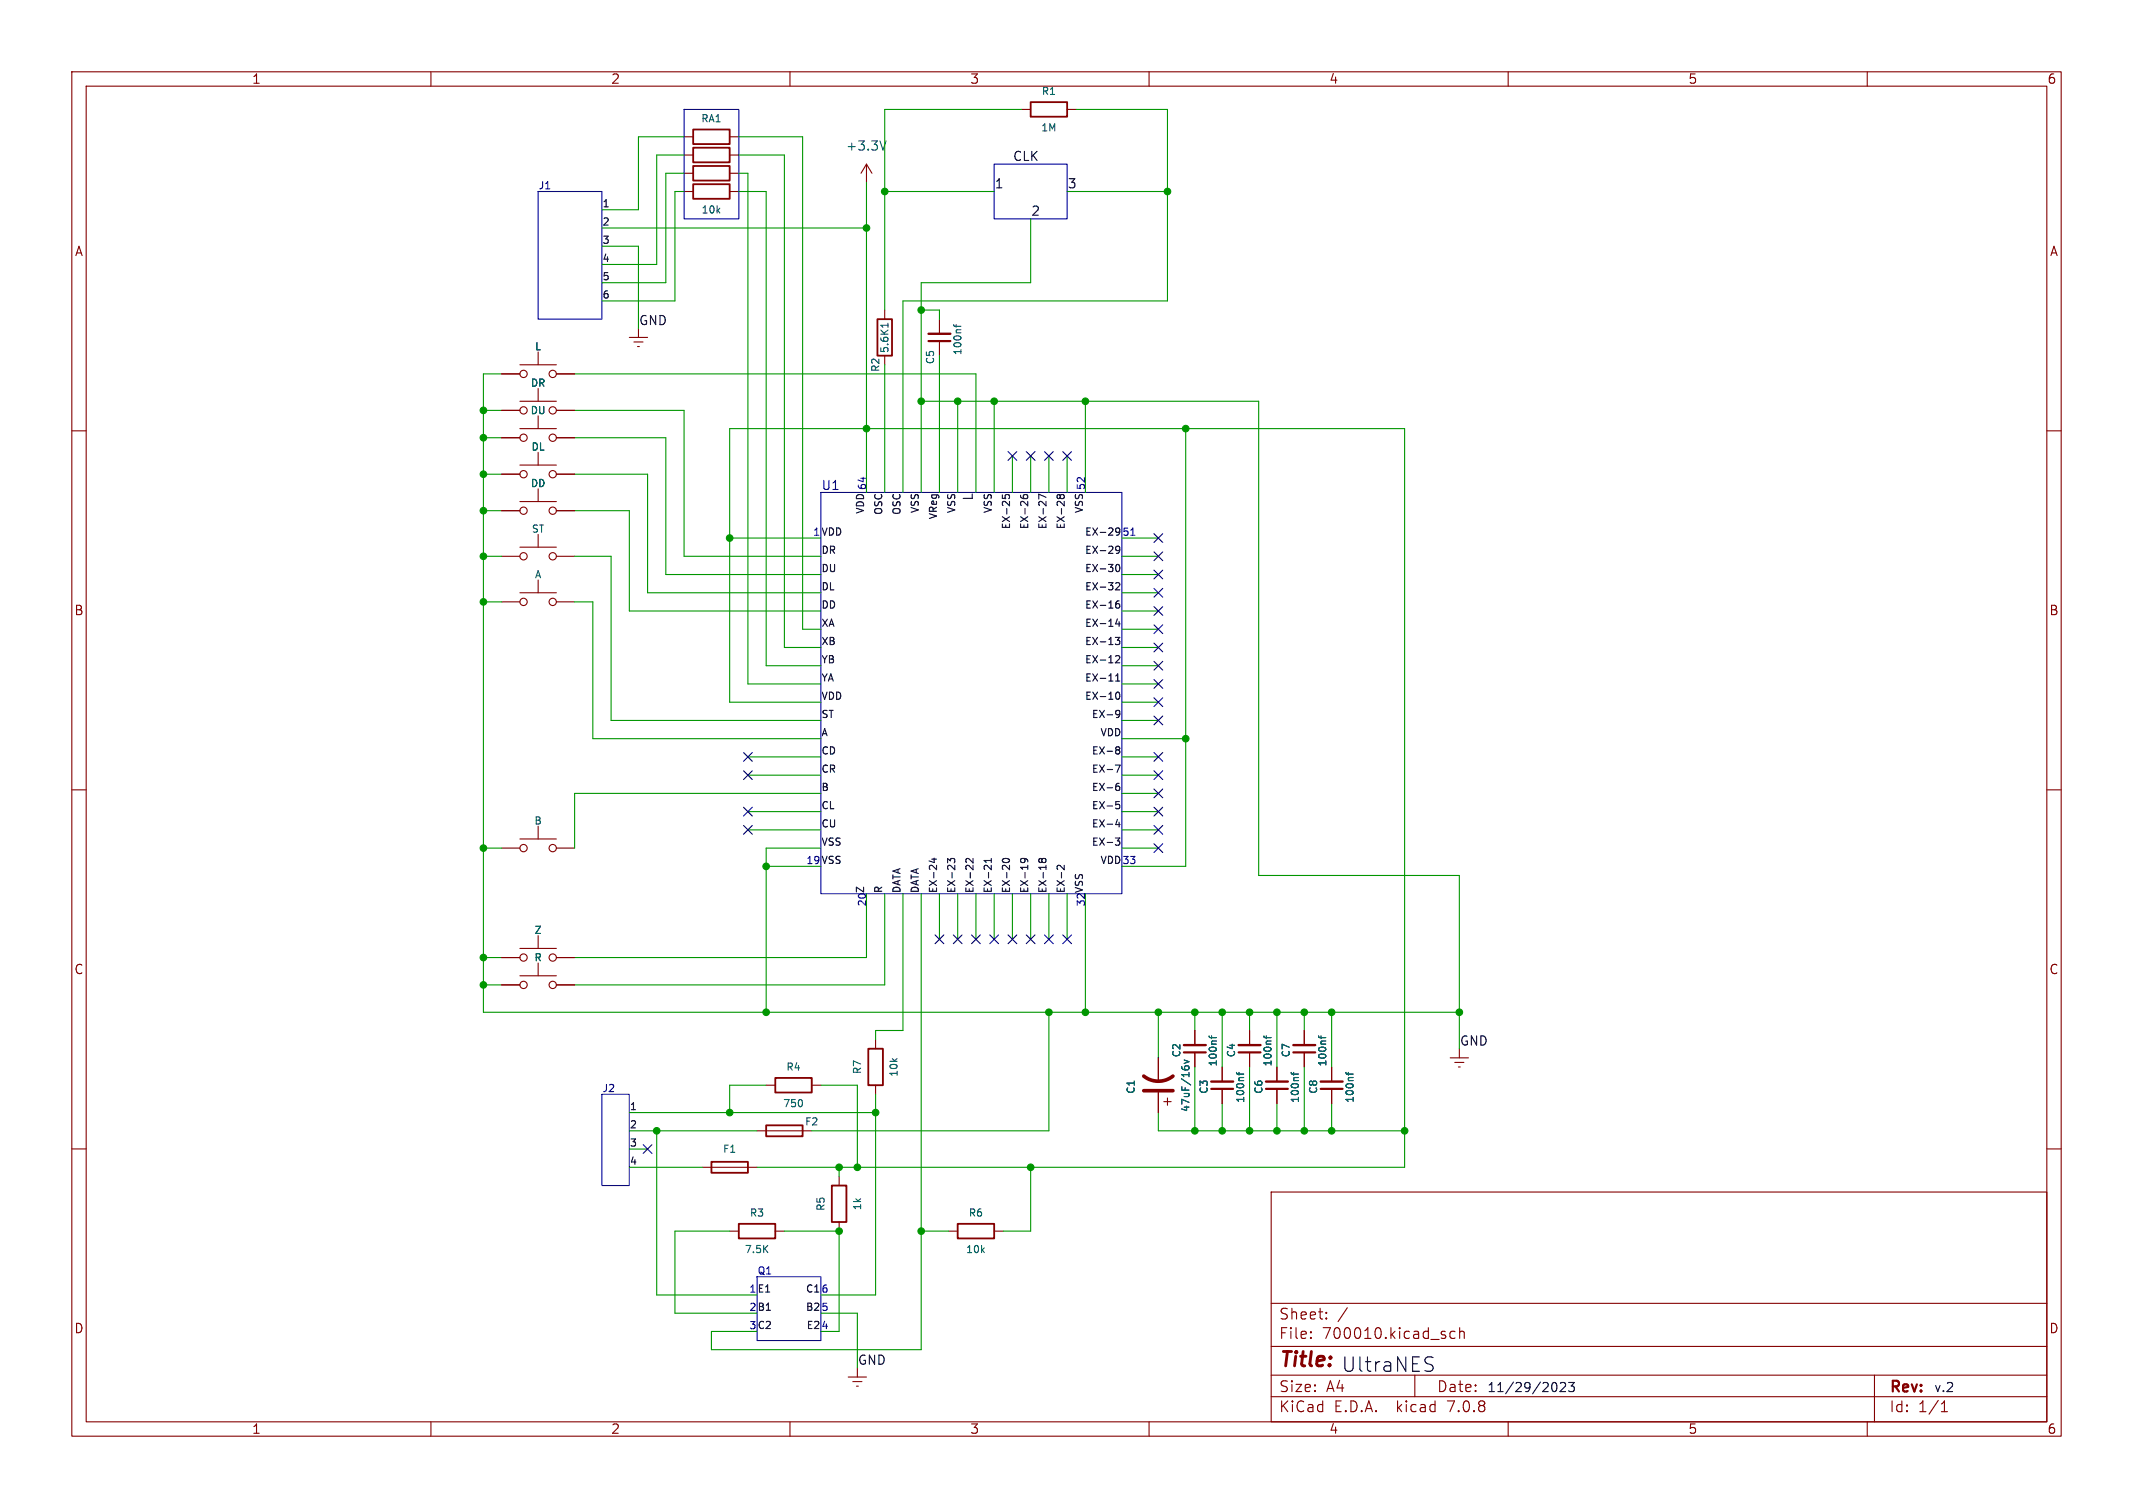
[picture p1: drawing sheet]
<svg xmlns="http://www.w3.org/2000/svg" width="297mm" height="210mm" viewBox="0 0 297 210" stroke-linecap="round" stroke-linejoin="round" font-family="sans-serif">
<g fill="none" stroke="#840000" stroke-width=".15">
<path d="M10 10h277v190h-277zM12 12h273v186h-273zM60 10v2M95.2 19.1h1.3M101.6 19.1h1.3M110 10v2M142.2 15.2h1.3M148.6 15.2h1.3M160 10v2M210 10v2M260 10v2M95.2 21.6h1.3"/>
<path d="M95.2 24.1h1.3M95.2 26.7h1.3M101.6 21.6h1.3M101.6 24.1h1.3M101.6 26.7h1.3M120.6 22.9l-.7 1.2M120.6 22.9v2.5M120.6 22.9l.8 1.2M10 60h2M69.8 57.2h2.6M69.8 52.1h2.6M72.4 55.9h5.1"/>
<path d="M72.4 50.8h5.1M72.4 59.7h5.1M74.9 49v1.8M74.9 54.1v1.8M74.9 57.9v1.8M77.5 57.2h2.5M77.5 52.1h2.5M87.6 47h2.6M88.3 47.6h1.2M88.8 48.3h.2M88.9 45.7v1.3M123.2 43.2v1.3"/>
<path d="M123.2 49.5v1.3M130.8 44.5v2M130.8 47.5v2M285 60h2M69.8 66h2.6M69.8 71.1h2.6M69.8 77.5h2.6M69.8 61h2.6M72.4 64.8h5.1M72.4 69.9h5.1M72.4 76.2h5.1M74.9 63v1.8"/>
<path d="M74.9 68.1v1.8M74.9 74.4v1.8M77.5 66h2.5M77.5 71.1h2.5M77.5 77.5h2.5M77.5 61h2.5M69.8 83.8h2.6M72.4 82.6h5.1M74.9 80.8v1.8M77.5 83.8h2.5M10 110h2M69.8 118.1h2.6"/>
<path d="M72.4 116.8h5.1M74.9 115.1v1.7M77.5 118.1h2.5M285 110h2M69.8 133.4h2.6M69.8 137.2h2.6M72.4 132.1h5.1M72.4 135.9h5.1M74.9 130.3v1.8M74.9 134.1v1.8M77.5 133.4h2.5M77.5 137.2h2.5"/>
<path d="M10 160h2M105.4 157.5h7.6M106.7 151.1h1.2M113 151.1h1.3M121.9 144.8v1.3M121.9 151.1v1.3M161.3 147.3v3.3M161.3 152.1v2.8M162.1 153.4h1M162.6 152.9v1M166.4 143.5v2M166.4 146.6v2"/>
<path d="M170.2 148.6v2M170.2 151.6v2.1M174 143.5v2M174 146.6v2M177.8 148.6v2M177.8 151.6v2.1M181.6 143.5v2M181.6 146.6v2M185.4 148.6v2M185.4 151.6v2.1M201.9 147.3h2.6M202.6 148h1.2"/>
<path d="M203.1 148.6h.2M203.2 146.1v1.2M285 160h2M97.8 162.6h7.6M101.6 171.5h1.3M107.9 171.5h1.3M116.8 163.8v1.3M116.8 170.2v1.3M132.1 171.5h1.2M138.4 171.5h1.3M177 166h108v32h-108zM60 198v2"/>
<path d="M110 198v2M118.1 191.8h2.5M118.7 192.4h1.3M119.3 193h.2M119.4 190.5v1.3M160 198v2M177 194.5h108M177 191.5h108M177 187.5h108M177 181.5h108M182.5 186.3h.1l-.1 .1M182.5 186.3v.1"/>
<path d="M182.5 185.5v.1M182.5 185.5h.1l-.1 .1M184.7 183.6v.1M184.7 183.6h-.1l.1 .1M184.7 182.8v.1M184.7 182.8h-.1l.1 .1M187.6 182.1l-1.3 2M197 191.5v3M202.6 185.5l-.4-.1-.3 .3v.4l.1 .2 .2 .1 .4-.1M203.2 185.5a.37 .37 0 0 1 .7 .1v.8M203.2 184.9v1.5M210 198v2"/>
<path d="M260 198v2M261 191.5v6.5M270.3 196.6h.9M270.3 195.5l.4-.4v1.5"/>
<circle cx="72.9" cy="52.1" r=".51"/>
<circle cx="72.9" cy="57.2" r=".51"/>
<circle cx="77" cy="57.2" r=".51"/>
<circle cx="77" cy="52.1" r=".51"/>
<circle cx="72.9" cy="71.1" r=".51"/>
<circle cx="72.9" cy="61" r=".51"/>
<circle cx="72.9" cy="77.5" r=".51"/>
<circle cx="72.9" cy="66" r=".51"/>
<circle cx="77" cy="66" r=".51"/>
<circle cx="77" cy="71.1" r=".51"/>
<circle cx="77" cy="61" r=".51"/>
<circle cx="77" cy="77.5" r=".51"/>
<circle cx="72.9" cy="83.8" r=".51"/>
<circle cx="77" cy="83.8" r=".51"/>
<circle cx="72.9" cy="118.1" r=".51"/>
<circle cx="77" cy="118.1" r=".51"/>
<circle cx="72.9" cy="133.4" r=".51"/>
<circle cx="72.9" cy="137.2" r=".51"/>
<circle cx="77" cy="137.2" r=".51"/>
<circle cx="77" cy="133.4" r=".51"/>
</g>
<g fill="none" stroke="#840000" stroke-width=".25">
<path d="M96.5 18h5.1v2.1h-5.1zM143.5 14.2h5.1v2.1h-5.1zM96.5 20.6h5.1v2h-5.1zM96.5 23.1h5.1v2h-5.1zM96.5 25.7h5.1v2h-5.1zM122.2 44.5h2v5h-2zM106.7 156.7h5.1v1.5h-5.1zM107.9 150.1h5.1v2h-5.1zM120.9 146.1h2v5h-2zM99.1 161.8h5v1.5h-5zM102.9 170.4h5v2.1h-5zM115.8 165.1h2.1v5.1h-2.1z"/>
<path d="M133.3 170.4h5.1v2.1h-5.1z"/>
</g>
<path d="M129.3 46.5h3M164.8 145.5h3.1M168.7 150.6h3M172.5 145.5h3M176.3 150.6h3M180.1 145.5h3M183.9 150.6h3" fill="none" stroke="#840000" stroke-width=".33"/>
<path d="M129.3 47.5h3M164.8 146.6h3.1M168.7 151.6h3M172.5 146.6h3M176.3 151.6h3M180.1 146.6h3M183.9 151.6h3" fill="none" stroke="#840000" stroke-width=".3"/>
<g fill="none" stroke="#006464" stroke-width=".15">
<path d="M123.4 19.6l-.5 1.3M123.6 45v.6M123.6 45.3h-1l.3 .2M132.8 45.2l.1 .2h.9M133.1 45.2v.4M111.7 153.3v.6M164.6 148.5v.2M164.9 147.6l.7 .3-.7 .2M164.9 148.8l.1-.3 .1-.1 .4 .1 .1 .3M168.4 144.3l.1 .2h.9M168.7 144.3v.3M172.2 149.3l.1 .3h.9"/>
<path d="M172.5 149.3v.4M176 144.3l.1 .2h.9M176.3 144.3v.3M179.8 149.3l.1 .3h.9M180.1 149.3v.4M183.6 144.3l.1 .2h.9M183.9 144.3v.3M187.4 149.3l.2 .3h.8M187.7 149.3v.4"/>
</g>
<path d="M159.3 149.9a3.3 3.3 0 0 0 4 0M159.3 151.9h4" fill="none" stroke="#840000" stroke-width=".51"/>
<g fill="none" stroke="#0f0f0f" stroke-width=".15">
<path d="M139.6 68.9v.5h.4l-.1-.1 .1-.3 .1-.1h.4l.1 .2-.1 .3M142.1 69l.1 .3a.67 .67 0 0 0 .9 0l-.1-.4h-.3l-.2 .2v.2l.2 .1M145.6 69.3l-1-.5v.7M147.6 69.1l-.2-.2-.2 .2v.2l.2 .1 .2-.1M147.6 69.1l.2-.2h.2l.2 .2-.1 .2-.1 .1h-.3l-.1-.1M147.6 69.1v.2M155.5 78.7l.1-.1a.53 .53 0 0 1 .3 .5 .53 .53 0 0 1-.3 .5 .67 .67 0 0 1-.1-.9zM155.8 74.4l-.4 .1M155.8 73.6l-.3-.1-.2 .2 .1 .4h.4M155.9 76.5l-.2 .2-.3-.1-.1-.1 .1-.4h.3l.2 .1a.66 .66 0 0 1-.3 .9h-.2M155.3 88.8h.6l-.3 .3 .3 .1v.5l-.2 .1-.4-.1M155.3 81.2l.4-.1 .2 .3-.6 .7h.6"/>
<path d="M155.3 91.4l.4-.1 .2 .3-.6 .7h.6M155.3 94.8h.6M155.3 94.1l.3-.3v1M155.4 99l.1-.1 .4 .1a.66 .66 0 0 1-.3 .9h-.2M155.5 96.4h.1a.53 .53 0 0 1 .3 .5 .53 .53 0 0 1-.3 .5 .67 .67 0 0 1-.1-1zM155.6 86.2l-.3 .7h.7M155.8 83.7h-.3a.67 .67 0 0 0 0 1l.4-.1v-.3l-.2-.2h-.3l-.1 .2M155.8 86.6v.6M155.9 99.4l-.2 .1-.3-.1M129.7 119.6h.7M130.1 119.5v.6l-.7-.2M135.5 119.6v.6l-.7-.6-.3 .1 .1 .4"/>
<path d="M138 119.6v.5M138 119.8h-1l.3 .3M139.6 119.7a.59 .59 0 0 1 1 .2 .57 .57 0 0 1-1-.1zM142.5 119.6l.2 .1v.3l-.2 .1-.3-.1-.1-.3 .1-.1a.66 .66 0 0 1 .9 .2v.2M145.1 119.7l-.2-.1-.3 .1v.2l.2 .2 .3-.2M145.1 119.7l.2-.1h.2l.1 .1v.3l-.1 .1h-.2l-.2-.2M145.1 119.7v.2M155.3 116.7h.6l-.3 .4 .3 .1v.4l-.2 .1h-.4M155.3 106.5h.7l-.5 1M155.4 104.3l.1 .1M155.4 104.1l.1-.1 .3 .1 .1 .1-.2 .2M155.4 109.6l.3-.1 .2 .2-.1 .3-.3 .1-.1-.1"/>
<path d="M155.4 112.1l.3-.1 .2 .2-.1 .4h-.4M155.4 111.6h.5M155.5 104.4h.2M155.5 104.4l-.1 .1M155.6 114.1l-.3 .7h.7M155.7 104.4l.2 .2v.3l-.2 .1-.3-.1M155.8 114.5v.7M155.8 109.1h-.3l-.1 .2M131.9 120.2v-.6l.4 .3 .1-.3h.4l.1 .1-.1 .5M148.2 120.5v.6l-.7-.6-.3 .2v.3M198.8 189.9a.73 .73 0 0 1 .8 .5 .51 .51 0 0 1-.4 .6h-.5M198.8 189l.8 .1"/>
<path d="M216.4 192.5h.1a.79 .79 0 0 1 0 1.3h-.1M217.3 192.6l.2-.1h.3l.1 .1 .1 .3-.1 .2-.7 .7h.8M218.4 192.5h.8l-.4 .5 .3 .1v.6l-.1 .1h-.4l-.2-.1"/>
</g>
<path d="M95.2 15.2h7.7v15.3h-7.7zM74.9 26.7h8.9v17.8h-8.9zM138.4 22.9h10.2v7.6h-10.2zM114.3 68.6h41.9v55.9h-41.9zM157.5 74.5h.5M83.8 152.4h3.8v12.7h-3.8zM105.4 177.8h8.9v8.9h-8.9z" fill="none" stroke="#0000c2" stroke-width=".15"/>
<g fill="none" stroke="#009600" stroke-width=".15">
<path d="M95.2 19.1h-6.3v10.1h-5.1M102.9 19.1h8.9v68.5h2.5M142.2 15.2h-19v28M149.9 15.2h12.7v26.7h-36.9v26.7M83.8 31.8h36.8M83.8 34.3h5.1v11.4M95.2 26.7h-1.2v15.2h-10.2M95.2 24.1h-2.5v15.3h-8.9M95.2 21.6h-3.8v15.2h-7.6M102.9 26.7h3.8v66h7.6M102.9 21.6h6.3v68.6h5.1M102.9 24.1h1.2v71.2h10.2"/>
<path d="M120.6 25.4v43.2M123.2 26.7h15.2M143.5 30.5v8.9h-15.2v29.2M148.6 26.7h14M67.3 57.2h2.5M69.8 52.1h-2.5v88.9h135.9M80 57.2h15.2v20.3h19.1M80 52.1h55.9v16.5M123.2 50.8v17.8M128.3 55.9h47v66h27.9v24.2M128.3 43.2h2.5v1.3M130.8 49.5v19.1"/>
<path d="M133.3 55.9v12.7M138.4 55.9v12.7M151.1 55.9v12.7M165.1 59.7v61h-8.9M67.3 71.1h2.5M67.3 77.5h2.5M67.3 61h2.5M67.3 66h2.5M80 71.1h7.6v14h26.7M80 77.5h5.1v22.8h29.2M80 61h12.7v19h21.6M80 66h10.2v16.6h24.1"/>
<path d="M101.6 74.9h12.7M141 63.5v5.1M143.5 63.5v5.1M146 63.5v5.1M148.6 63.5v5.1M156.2 77.5h5.1M156.2 74.9h5.1M67.3 83.8h2.5M80 83.8h2.5v19.1h31.8M114.3 97.8h-12.7v-38.1h94v102.9h-90.2M156.2 87.6h5.1M156.2 90.2h5.1"/>
<path d="M156.2 85.1h5.1M156.2 82.6h5.1M156.2 80h5.1M156.2 97.8h5.1M156.2 92.7h5.1M156.2 95.3h5.1M67.3 118.1h2.5M104.1 115.6h10.2M104.1 108h10.2M104.1 105.4h10.2M104.1 113h10.2M114.3 118.1h-7.6v22.9"/>
<path d="M114.3 110.5h-34.3v7.6M156.2 115.6h5.1M156.2 100.3h5.1M156.2 102.9h8.9M156.2 110.5h5.1M156.2 108h5.1M156.2 105.4h5.1M156.2 118.1h5.1M156.2 113h5.1M67.3 133.4h2.5M67.3 137.2h2.5M106.7 120.7h7.6"/>
<path d="M120.6 124.5v8.9h-40.6M123.2 124.5v12.7h-43.2M125.7 124.5v19h-3.8v1.3M128.3 124.5v63.5h-29.2v-2.6h6.3M130.8 124.5v6.3M133.3 124.5v6.3M135.9 124.5v6.3M138.4 124.5v6.3M141 124.5v6.3M143.5 124.5v6.3M146 124.5v6.3M148.6 124.5v6.3"/>
<path d="M151.1 124.5v16.5M87.6 157.5h17.8M87.6 154.9h34.3M91.4 157.5v22.8h14M106.7 151.1h-5.1v3.8M114.3 151.1h5.1v11.5M121.9 152.4v27.9h-7.6M146 141v16.5h-33M161.3 154.9v2.6h34.3M161.3 141v6.3M166.4 141v2.5M166.4 148.6v8.9"/>
<path d="M170.2 141v7.6M170.2 153.7v3.8M174 141v2.5M174 148.6v8.9M177.8 141v7.6M177.8 153.7v3.8M181.6 141v2.5M181.6 148.6v8.9M185.4 141v7.6M185.4 153.7v3.8M87.6 162.6h10.2M87.6 160h2.6"/>
<path d="M101.6 171.5h-7.6v11.4h11.4M109.2 171.5h7.6v13.9h-2.5M116.8 162.6v1.2M128.3 171.5h3.8M143.5 162.6v8.9h-3.8M114.3 182.9h5.1v7.6"/>
</g>
<g fill="none" stroke="#000084" stroke-width=".15">
<path d="M140.4 62.9l1.2 1.2M141.6 62.9l-1.2 1.2M142.9 62.9l1.2 1.2M144.1 62.9l-1.2 1.2M145.4 62.9l1.3 1.2M146.7 62.9l-1.3 1.2M148 62.9l1.2 1.2M149.2 62.9l-1.2 1.2M160.7 76.9l1.2 1.2M160.7 74.3l1.2 1.2M160.7 79.4l1.2 1.2M161.9 76.9l-1.2 1.2"/>
<path d="M161.9 74.3l-1.2 1.2M161.9 79.4l-1.2 1.2M160.7 81.9l1.2 1.3M160.7 87l1.2 1.2M160.7 89.6l1.2 1.2M160.7 97.2l1.2 1.2M160.7 92.1l1.2 1.2M160.7 94.6l1.2 1.3M160.7 99.7l1.2 1.2M160.7 84.5l1.2 1.2M161.9 81.9l-1.2 1.3M161.9 87l-1.2 1.2"/>
<path d="M161.9 89.6l-1.2 1.2M161.9 97.2l-1.2 1.2M161.9 92.1l-1.2 1.2M161.9 94.6l-1.2 1.3M161.9 99.7l-1.2 1.2M161.9 84.5l-1.2 1.2M103.5 115l1.2 1.2M103.5 104.8l1.2 1.2M103.5 112.4l1.2 1.2M103.5 107.3l1.2 1.3M104.7 115l-1.2 1.2M104.7 104.8l-1.2 1.2"/>
<path d="M104.7 112.4l-1.2 1.2M104.7 107.3l-1.2 1.3M160.7 109.9l1.2 1.2M160.7 112.4l1.2 1.2M160.7 115l1.2 1.2M160.7 117.5l1.2 1.2M160.7 107.3l1.2 1.3M160.7 104.8l1.2 1.2M161.9 107.3l-1.2 1.3M161.9 109.9l-1.2 1.2M161.9 112.4l-1.2 1.2M161.9 104.8l-1.2 1.2"/>
<path d="M161.9 115l-1.2 1.2M161.9 117.5l-1.2 1.2M130.2 130.2l1.2 1.2M131.4 130.2l-1.2 1.2M132.7 130.2l1.3 1.2M134 130.2l-1.3 1.2M135.3 130.2l1.2 1.2M136.5 130.2l-1.2 1.2M137.8 130.2l1.2 1.2M139 130.2l-1.2 1.2M140.4 130.2l1.2 1.2M141.6 130.2l-1.2 1.2"/>
<path d="M142.9 130.2l1.2 1.2M144.1 130.2l-1.2 1.2M145.4 130.2l1.3 1.2M146.7 130.2l-1.3 1.2M148 130.2l1.2 1.2M149.2 130.2l-1.2 1.2M89.6 159.4l1.2 1.2M90.8 159.4l-1.2 1.2"/>
</g>
<g fill="#009600" stroke="#009600" stroke-width=".15">
<circle cx="165.1" cy="102.9" r=".46"/>
<circle cx="177.8" cy="157.5" r=".46"/>
<circle cx="170.2" cy="141" r=".46"/>
<circle cx="174" cy="141" r=".46"/>
<circle cx="170.2" cy="157.5" r=".46"/>
<circle cx="174" cy="157.5" r=".46"/>
<circle cx="166.4" cy="141" r=".46"/>
<circle cx="161.3" cy="141" r=".46"/>
<circle cx="166.4" cy="157.5" r=".46"/>
<circle cx="181.6" cy="141" r=".46"/>
<circle cx="185.4" cy="141" r=".46"/>
<circle cx="181.6" cy="157.5" r=".46"/>
<circle cx="185.4" cy="157.5" r=".46"/>
<circle cx="177.8" cy="141" r=".46"/>
<circle cx="203.2" cy="141" r=".46"/>
<circle cx="195.6" cy="157.5" r=".46"/>
<circle cx="120.6" cy="59.7" r=".46"/>
<circle cx="128.3" cy="55.9" r=".46"/>
<circle cx="162.6" cy="26.7" r=".46"/>
<circle cx="67.3" cy="66" r=".46"/>
<circle cx="67.3" cy="77.5" r=".46"/>
<circle cx="67.3" cy="71.1" r=".46"/>
<circle cx="67.3" cy="83.8" r=".46"/>
<circle cx="67.3" cy="57.2" r=".46"/>
<circle cx="67.3" cy="61" r=".46"/>
<circle cx="128.3" cy="43.2" r=".46"/>
<circle cx="120.6" cy="31.8" r=".46"/>
<circle cx="101.6" cy="74.9" r=".46"/>
<circle cx="123.2" cy="26.7" r=".46"/>
<circle cx="165.1" cy="59.7" r=".46"/>
<circle cx="151.1" cy="55.9" r=".46"/>
<circle cx="133.3" cy="55.9" r=".46"/>
<circle cx="138.4" cy="55.9" r=".46"/>
<circle cx="119.4" cy="162.6" r=".46"/>
<circle cx="116.8" cy="162.6" r=".46"/>
<circle cx="146" cy="141" r=".46"/>
<circle cx="151.1" cy="141" r=".46"/>
<circle cx="143.5" cy="162.6" r=".46"/>
<circle cx="128.3" cy="171.5" r=".46"/>
<circle cx="121.9" cy="154.9" r=".46"/>
<circle cx="116.8" cy="171.5" r=".46"/>
<circle cx="106.7" cy="120.7" r=".46"/>
<circle cx="67.3" cy="118.1" r=".46"/>
<circle cx="106.7" cy="141" r=".46"/>
<circle cx="101.6" cy="154.9" r=".46"/>
<circle cx="91.4" cy="157.5" r=".46"/>
<circle cx="67.3" cy="137.2" r=".46"/>
<circle cx="67.3" cy="133.4" r=".46"/>
</g>
<text font-size="2.8" fill="#840000" x="178" y="190.9">Title:</text>
<text font-size="2.8" fill="#0f0f0f" x="186.7" y="191.2">UltraNES</text>
<g font-size="2.1" fill="#840000">
<text x="178" y="184">Sheet:</text>
<text x="178" y="186.7">File:</text>
<text x="184.1" y="186.7">700010.kicad_sch</text>
<text x="178" y="196.9">KiCad</text>
<text x="178" y="194.1">Size:</text>
<text x="184.7" y="194.1">A4</text>
<text x="185.7" y="196.9">E.D.A.</text>
<text x="194.6" y="196.9">kicad</text>
<text x="200" y="194.1">Date:</text>
<text x="201.8" y="196.9">7.0.8</text>
<text x="263" y="194.3">Rev:</text>
<text x="263" y="196.9">Id:</text>
<text x="267.1" y="196.9">1/1</text>
</g>
<g font-size="1.8" fill="#840000">
<text x="35" y="11.9">1</text>
<text x="85" y="11.9">2</text>
<text x="135" y="11.9">3</text>
<text x="185" y="11.9">4</text>
<text x="235" y="11.9">5</text>
<text x="285" y="11.9">6</text>
<text x="10.3" y="35.9">A</text>
<text x="285.3" y="35.9">A</text>
<text x="10.3" y="85.9">B</text>
<text x="285.3" y="85.9">B</text>
<text x="10.3" y="135.9">C</text>
<text x="285.3" y="135.9">C</text>
<text x="10.3" y="185.9">D</text>
<text x="285.3" y="185.9">D</text>
<text x="35" y="199.9">1</text>
<text x="85" y="199.9">2</text>
<text x="135" y="199.9">3</text>
<text x="185" y="199.9">4</text>
<text x="235" y="199.9">5</text>
<text x="285" y="199.9">6</text>
</g>
<text font-size="1.8" fill="#006464" x="117.7" y="21.2">+3.3V</text>
<g font-size="1.8" fill="#0f0f0f">
<text x="141" y="22.5">CLK</text>
<text x="138.4" y="26.3">1</text>
<text x="148.6" y="26.3">3</text>
<text x="143.5" y="30.1">2</text>
<text x="88.9" y="45.4">GND</text>
<text x="135.5" y="69.8" transform="rotate(-90 135.5 69.8)">L</text>
<text x="203.2" y="145.7">GND</text>
<text x="119.4" y="190.2">GND</text>
<text x="207" y="194">11/29/2023</text>
<text x="269.2" y="194">v.2</text>
</g>
<text font-size="1.8" fill="#0000c2" x="114.3" y="68.3">U1</text>
<g font-size="1.4" fill="#006464">
<text x="97.5" y="17.2">RA1</text>
<text x="144.9" y="13.4">R1</text>
<text x="144.9" y="18.5">1M</text>
<text x="97.6" y="29.9">10k</text>
<text x="74.4" y="49">L</text>
<text x="122.6" y="51.9" transform="rotate(-90 122.6 51.9)">R2</text>
<text x="123.9" y="49.3" transform="rotate(-90 123.9 49.3)">5.6K1</text>
<text x="130.3" y="50.8" transform="rotate(-90 130.3 50.8)">C5</text>
<text x="134.1" y="49.6" transform="rotate(-90 134.1 49.6)">100nf</text>
<text x="73.8" y="57.9">DU</text>
<text x="73.8" y="54.1">DR</text>
<text x="73.9" y="63">DL</text>
<text x="73.8" y="68">DD</text>
<text x="73.9" y="74.4">ST</text>
<text x="74.4" y="80.7">A</text>
<text x="74.3" y="115">B</text>
<text x="74.3" y="130.3">Z</text>
<text x="74.3" y="134.1">R</text>
<text x="109.4" y="149.3">R4</text>
<text x="120.1" y="149.7" transform="rotate(-90 120.1 149.7)">R7</text>
<text x="164.6" y="147.4" transform="rotate(-90 164.6 147.4)">C2</text>
<text x="169.6" y="148.6" transform="rotate(-90 169.6 148.6)">100nf</text>
<text x="172.2" y="147.4" transform="rotate(-90 172.2 147.4)">C4</text>
<text x="177.3" y="148.6" transform="rotate(-90 177.3 148.6)">100nf</text>
<text x="179.8" y="147.4" transform="rotate(-90 179.8 147.4)">C7</text>
<text x="184.9" y="148.6" transform="rotate(-90 184.9 148.6)">100nf</text>
<text x="108.9" y="154.4">750</text>
<text x="125.2" y="150.1" transform="rotate(-90 125.2 150.1)">10k</text>
<text x="158.2" y="152.4" transform="rotate(-90 158.2 152.4)">C1</text>
<text x="165.8" y="155" transform="rotate(-90 165.8 155)">47uF/16v</text>
<text x="168.4" y="152.4" transform="rotate(-90 168.4 152.4)">C3</text>
<text x="173.4" y="153.7" transform="rotate(-90 173.4 153.7)">100nf</text>
<text x="176" y="152.4" transform="rotate(-90 176 152.4)">C6</text>
<text x="181.1" y="153.7" transform="rotate(-90 181.1 153.7)">100nf</text>
<text x="183.6" y="152.4" transform="rotate(-90 183.6 152.4)">C8</text>
<text x="188.7" y="153.7" transform="rotate(-90 188.7 153.7)">100nf</text>
<text x="100.6" y="160.7">F1</text>
<text x="112" y="156.9">F2</text>
<text x="104.3" y="169.6">R3</text>
<text x="115" y="168.7" transform="rotate(-90 115 168.7)">R5</text>
<text x="120.1" y="168.6" transform="rotate(-90 120.1 168.6)">1k</text>
<text x="134.8" y="169.6">R6</text>
<text x="103.6" y="174.7">7.5K</text>
<text x="134.4" y="174.7">10k</text>
</g>
<g font-size="1.4" fill="#0000c2">
<text x="74.9" y="26.4">J1</text>
<text x="120.6" y="68.3" transform="rotate(-90 120.6 68.3)">64</text>
<text x="151.1" y="68.3" transform="rotate(-90 151.1 68.3)">52</text>
<text x="113.1" y="74.7">1</text>
<text x="156.2" y="74.7">51</text>
<text x="112.1" y="120.4">19</text>
<text x="120.4" y="124.5" transform="rotate(-90 120.4 124.5)">Z</text>
<text x="153.1" y="120.4">VDD33</text>
<text x="120.6" y="126.4" transform="rotate(-90 120.6 126.4)">20</text>
<text x="151.1" y="126.4" transform="rotate(-90 151.1 126.4)">32</text>
<text x="83.8" y="152.2">J2</text>
<text x="105.4" y="177.6">Q1</text>
<text x="104.2" y="185.2">3 C2</text>
<text x="104.2" y="180.1">1 E1</text>
<text x="104.2" y="182.6">2 B1</text>
<text x="114.3" y="180.1">6</text>
<text x="114.3" y="185.2">4</text>
<text x="114.3" y="182.6">5</text>
</g>
<g font-size="1.4" fill="#0f0f0f">
<text x="83.8" y="28.9">1</text>
<text x="83.8" y="34">3</text>
<text x="83.8" y="31.5">2</text>
<text x="83.8" y="36.6">4</text>
<text x="83.8" y="39.1">5</text>
<text x="83.8" y="41.6">6</text>
<text x="120.4" y="71.7" transform="rotate(-90 120.4 71.7)">VDD</text>
<text x="122.9" y="71.8" transform="rotate(-90 122.9 71.8)">OSC</text>
<text x="125.5" y="71.8" transform="rotate(-90 125.5 71.8)">OSC</text>
<text x="128" y="71.6" transform="rotate(-90 128 71.6)">VSS</text>
<text x="133.1" y="71.6" transform="rotate(-90 133.1 71.6)">VSS</text>
<text x="138.2" y="71.6" transform="rotate(-90 138.2 71.6)">VSS</text>
<text x="150.9" y="71.6" transform="rotate(-90 150.9 71.6)">VSS</text>
<text x="114.3" y="74.7">VDD</text>
<text x="114.3" y="77.2">DR</text>
<text x="130.5" y="72.5" transform="rotate(-90 130.5 72.5)">VReg</text>
<text x="140.7" y="73.8" transform="rotate(-90 140.7 73.8)">EX-25</text>
<text x="143.2" y="73.8" transform="rotate(-90 143.2 73.8)">EX-26</text>
<text x="145.8" y="73.8" transform="rotate(-90 145.8 73.8)">EX-27</text>
<text x="148.3" y="73.8" transform="rotate(-90 148.3 73.8)">EX-28</text>
<text x="151" y="77.2">EX-29</text>
<text x="151" y="74.7">EX-29</text>
<text x="114.3" y="82.3">DL</text>
<text x="114.3" y="79.7">DU</text>
<text x="151" y="79.7">EX-30</text>
<text x="151" y="82.3">EX-32</text>
<text x="114.3" y="84.8">DD</text>
<text x="114.3" y="87.4">XA</text>
<text x="114.3" y="89.9">XB</text>
<text x="151" y="89.9">EX-13</text>
<text x="151" y="87.4">EX-14</text>
<text x="151" y="84.8">EX-16</text>
<text x="114.3" y="92.4">YB</text>
<text x="114.3" y="95">YA</text>
<text x="151" y="92.4">EX-12</text>
<text x="151" y="95">EX-11</text>
<text x="114.3" y="100.1">ST</text>
<text x="114.3" y="97.5">VDD</text>
<text x="151" y="97.5">EX-10</text>
<text x="151.9" y="100.1">EX-9</text>
<text x="114.3" y="102.6">A</text>
<text x="114.3" y="107.7">CR</text>
<text x="114.3" y="105.1">CD</text>
<text x="151.9" y="105.1">EX-8</text>
<text x="151.9" y="107.7">EX-7</text>
<text x="153.1" y="102.6">VDD</text>
<text x="114.3" y="110.2">B</text>
<text x="114.3" y="112.8">CL</text>
<text x="151.9" y="112.8">EX-5</text>
<text x="151.9" y="110.2">EX-6</text>
<text x="114.3" y="115.3">CU</text>
<text x="114.3" y="117.8">VSS</text>
<text x="151.9" y="115.3">EX-4</text>
<text x="151.9" y="117.8">EX-3</text>
<text x="114.3" y="120.4">VSS</text>
<text x="122.9" y="124.5" transform="rotate(-90 122.9 124.5)">R</text>
<text x="125.5" y="124.5" transform="rotate(-90 125.5 124.5)">DATA</text>
<text x="128" y="124.5" transform="rotate(-90 128 124.5)">DATA</text>
<text x="130.5" y="124.5" transform="rotate(-90 130.5 124.5)">EX-24</text>
<text x="133.1" y="124.5" transform="rotate(-90 133.1 124.5)">EX-23</text>
<text x="135.6" y="124.5" transform="rotate(-90 135.6 124.5)">EX-22</text>
<text x="138.2" y="124.5" transform="rotate(-90 138.2 124.5)">EX-21</text>
<text x="140.7" y="124.5" transform="rotate(-90 140.7 124.5)">EX-20</text>
<text x="143.2" y="124.5" transform="rotate(-90 143.2 124.5)">EX-19</text>
<text x="145.8" y="124.5" transform="rotate(-90 145.8 124.5)">EX-18</text>
<text x="148.3" y="124.5" transform="rotate(-90 148.3 124.5)">EX-2</text>
<text x="150.9" y="124.5" transform="rotate(-90 150.9 124.5)">VSS</text>
<text x="87.6" y="154.7">1</text>
<text x="87.6" y="157.2">2</text>
<text x="87.6" y="159.7">3</text>
<text x="87.6" y="162.3">4</text>
<text x="112.1" y="180.1">C1</text>
<text x="112.1" y="182.6">B2</text>
<text x="112.2" y="185.1">E2</text>
</g>
</svg>
